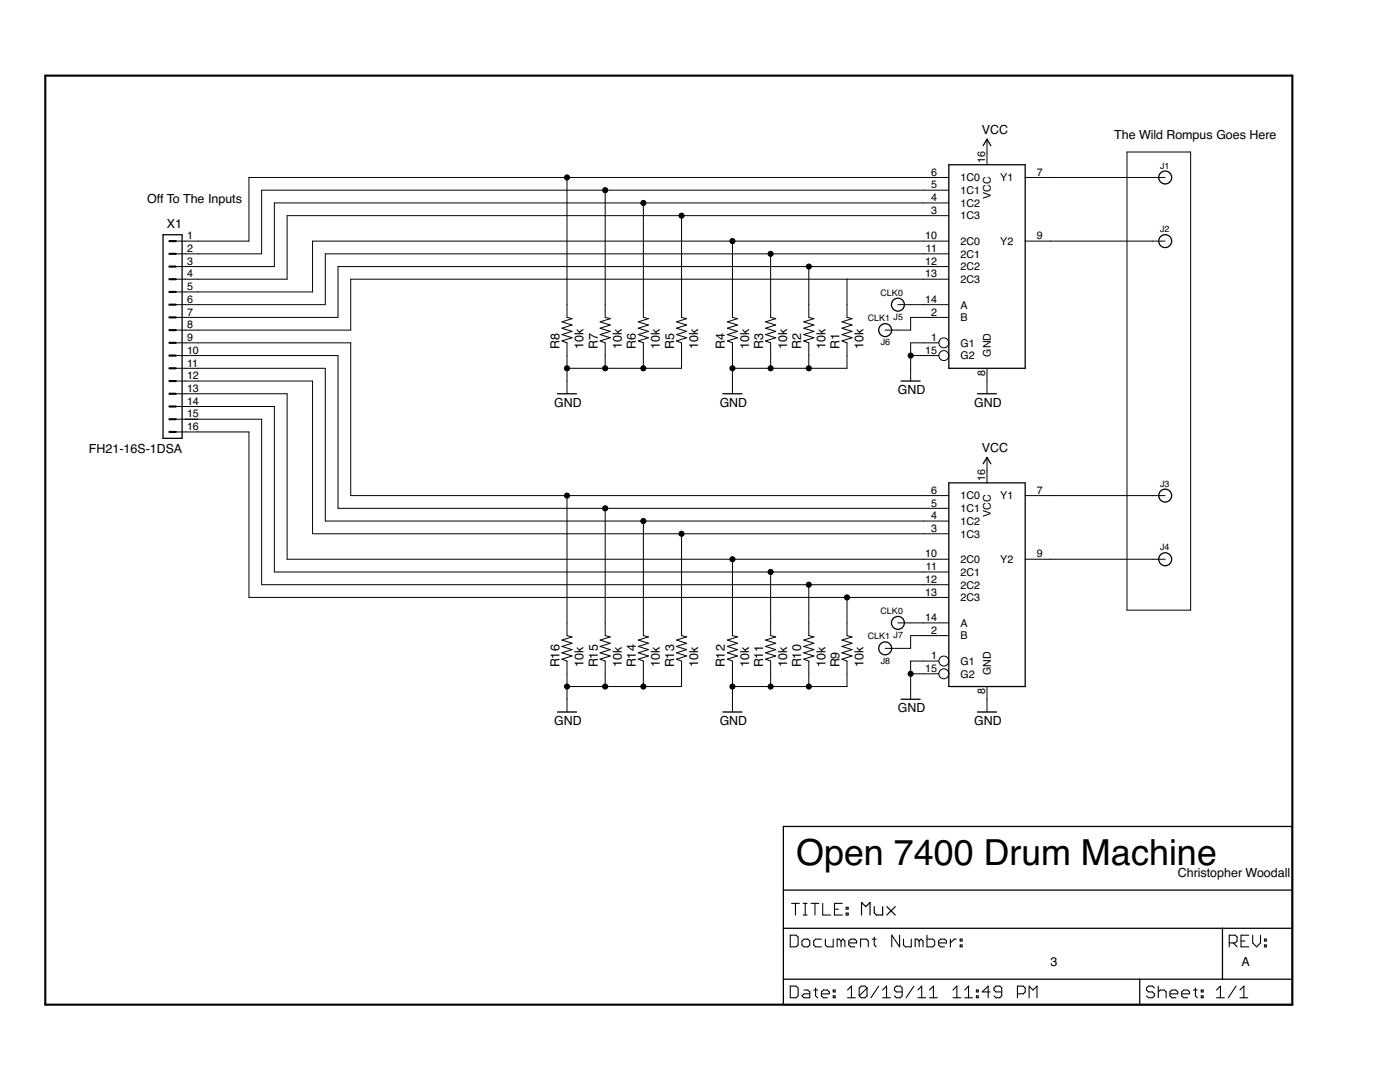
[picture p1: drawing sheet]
<svg xmlns="http://www.w3.org/2000/svg" width="279mm" height="216mm" viewBox="0 0 279 216" stroke-linecap="round" stroke-linejoin="round" font-family="sans-serif">
<g fill="#000" stroke="#000" stroke-width=".2">
<path d="M49.7 35.4v12.7zM52.2 38h68.6zM113.2 35.4v25.4zM49.7 35.4h63.5zM120.8 38h63.5zM120.8 38v22.8zM184.3 35.4h5.1zM184.3 38h5.1zM113.2 35.4h71.1zM197 30.3v2.6zM197 27.8v2.5zM204.6 35.4h5.1z"/>
<path d="M209.7 35.4h20.3zM224.9 30.3v91.5zM230 35.4h2.5zM224.9 30.3h12.7zM35.1 48.1h1.9zM35.1 50.7h1.9zM35.1 53.2h1.9zM35.1 55.7h1.9zM35.1 58.3h1.9zM37 48.1h2.5zM37 50.7h2.5zM37 53.2h2.5z"/>
<path d="M37 55.7h2.5zM37 58.3h2.5zM39.5 50.7h12.7zM39.5 55.7h17.8zM39.5 48.1h10.2zM52.2 38v12.7zM54.8 40.5v12.7zM39.5 53.2h15.3zM57.3 43v12.7zM57.3 43h78.7zM62.4 48.1v10.2zM39.5 58.3h22.9z"/>
<path d="M67.5 53.2h93.9zM67.5 53.2v10.1zM70 55.7v10.2zM54.8 40.5h73.6zM136 43h48.3zM62.4 48.1h83.8zM64.9 50.7h88.9zM161.4 53.2h22.9zM70 55.7h99zM184.3 40.5h5.1zM184.3 43h5.1zM184.3 48.1h5.1z"/>
<path d="M184.3 50.7h5.1zM184.3 55.7h5.1zM184.3 53.2h5.1zM128.4 40.5h55.9zM146.2 48.1h38.1zM153.8 50.7h30.5zM169 55.7h15.3zM204.6 48.1h5.1zM209.7 48.1h20.3zM230 48.1h2.5zM35.1 60.8h1.9zM35.1 63.3h1.9z"/>
<path d="M35.1 65.9h1.9zM35.1 68.4h1.9zM35.1 71h1.9zM35.1 73.5h1.9zM35.1 76h1.9zM35.1 78.6h1.9zM37 60.8h2.5zM37 63.3h2.5zM37 65.9h2.5zM37 68.4h2.5zM37 71h2.5zM37 73.5h2.5z"/>
<path d="M37 76h2.5zM37 78.6h2.5zM39.5 68.4h30.5zM39.5 60.8h25.4zM39.5 78.6h17.8zM39.5 76h22.9zM39.5 73.5h25.4zM64.9 50.7v10.1zM39.5 71h28zM39.5 63.3h28zM70 68.4v30.5zM39.5 65.9h30.5z"/>
<path d="M112.1 68l2.1-.6zM112.1 66.8l2.1-.7zM112.1 65.5l2.1-.6zM112.1 64.2l2.1-.6zM113.2 60.8v2.5zM113.2 68.4v2.6zM112.1 68l1.1 .4zM113.2 76v2.6zM113.2 71v2.5zM113.2 73.5v2.5zM113.2 73.5h7.6zM112.1 66.8l2.1 .6z"/>
<path d="M112.1 65.5l2.1 .6zM112.1 64.2l2.1 .7zM113.2 63.3l1 .3zM119.8 68l2-.6zM119.8 66.8l2-.7zM119.8 65.5l2-.6zM119.8 64.2l2-.6zM120.8 60.8v2.5zM120.8 68.4v2.6zM119.8 68l1 .4zM120.8 71v2.5zM120.8 73.5h7.6z"/>
<path d="M119.8 66.8l2 .6zM119.8 65.5l2 .6zM119.8 64.2l2 .7zM120.8 63.3l1 .3zM127.4 68l2-.6zM127.4 66.8l2-.7zM127.4 65.5l2-.6zM127.4 64.2l2-.6zM128.4 60.8v2.5zM128.4 68.4v2.6zM127.4 68l1 .4zM128.4 71v2.5z"/>
<path d="M128.4 73.5h7.6zM128.4 40.5v20.3zM127.4 66.8l2 .6zM127.4 65.5l2 .6zM127.4 64.2l2 .7zM128.4 63.3l1 .3zM135 68l2-.6zM135 66.8l2-.7zM135 65.5l2-.6zM135 64.2l2-.6zM136 60.8v2.5zM136 68.4v2.6z"/>
<path d="M135 68l1 .4zM136 71v2.5zM136 43v17.8zM135 66.8l2 .6zM135 65.5l2 .6zM135 64.2l2 .7zM136 63.3l1 .3zM145.2 68l2-.6zM145.2 66.8l2-.7zM145.2 65.5l2-.6zM145.2 64.2l2-.6zM146.2 60.8v2.5z"/>
<path d="M146.2 68.4v2.6zM145.2 68l1 .4zM146.2 76v2.6zM146.2 71v2.5zM146.2 73.5v2.5zM146.2 73.5h7.6zM146.2 48.1v12.7zM145.2 66.8l2 .6zM145.2 65.5l2 .6zM145.2 64.2l2 .7zM146.2 63.3l1 .3zM152.8 68l2-.6z"/>
<path d="M152.8 66.8l2-.7zM152.8 65.5l2-.6zM152.8 64.2l2-.6zM153.8 60.8v2.5zM153.8 68.4v2.6zM152.8 68l1 .4zM153.8 71v2.5zM153.8 73.5h7.6zM153.8 50.7v10.1zM152.8 66.8l2 .6zM152.8 65.5l2 .6zM152.8 64.2l2 .7z"/>
<path d="M153.8 63.3l1 .3zM160.4 68l2-.6zM160.4 66.8l2-.7zM160.4 65.5l2-.6zM160.4 64.2l2-.6zM161.4 60.8v2.5zM161.4 68.4v2.6zM160.4 68l1 .4zM161.4 71v2.5zM161.4 73.5h7.6zM161.4 53.2v7.6zM160.4 66.8l2 .6z"/>
<path d="M160.4 65.5l2 .6zM160.4 64.2l2 .7zM161.4 63.3l1 .3zM168 68l2.1-.6zM168 66.8l2.1-.7zM168 65.5l2.1-.6zM168 64.2l2.1-.6zM169 60.8v2.5zM169 68.4v2.6zM168 68l1 .4zM169 71v2.5zM169 55.7v5.1z"/>
<path d="M168 66.8l2.1 .6zM168 65.5l2.1 .6zM168 64.2l2.1 .7zM169 63.3l1.1 .3zM176.7 65.9h2.5zM181.7 73.5v2.5zM179.2 60.8h2.5zM181.7 68.4v2.6zM181.7 71v2.5zM181.7 71h2.6zM181.7 63.3v2.6zM179.2 65.9h2.5z"/>
<path d="M184.3 60.8h5.1zM184.3 63.3h5.1zM184.3 68.4h3.1zM184.3 71h3.1zM181.7 68.4h2.6zM181.7 60.8h2.6zM181.7 63.3h2.6zM197 73.5v2.5zM197 76v2.6zM35.1 81.1h1.9zM35.1 83.7h1.9zM35.1 86.2h1.9z"/>
<path d="M37 83.7h15.2zM37 81.1h2.5zM37 83.7h2.5zM37 86.2h2.5zM39.5 86.2h10.2zM52.2 83.7v33zM39.5 81.1h15.3zM70 98.9h43.2zM113.2 98.9v25.4zM184.3 98.9h5.1zM113.2 98.9h71.1zM197 93.8v2.6z"/>
<path d="M197 91.3v2.5zM204.6 98.9h5.1zM209.7 98.9h20.3zM230 98.9h2.5zM49.7 86.2v33zM52.2 116.7h109.2zM54.8 81.1v33zM57.3 78.6v33zM62.4 76v30.5zM64.9 73.5v30.5zM67.5 71v30.4zM120.8 101.4h63.5z"/>
<path d="M120.8 101.4v22.9zM67.5 101.4h53.3zM64.9 104h63.5zM136 106.5h48.3zM62.4 106.5h73.6zM57.3 111.6h88.9zM54.8 114.1h99zM161.4 116.7h22.9zM49.7 119.2h119.3zM184.3 101.4h5.1zM184.3 104h5.1zM184.3 106.5h5.1z"/>
<path d="M184.3 111.6h5.1zM184.3 114.1h5.1zM184.3 119.2h5.1zM184.3 116.7h5.1zM128.4 104h55.9zM146.2 111.6h38.1zM153.8 114.1h30.5zM169 119.2h15.3zM204.6 111.6h5.1zM209.7 111.6h20.3zM230 111.6h2.5zM112.1 131.5l2.1-.6z"/>
<path d="M112.1 130.3l2.1-.7zM112.1 129l2.1-.6zM112.1 127.7l2.1-.6zM113.2 124.3v2.5zM113.2 131.9v2.6zM112.1 131.5l1.1 .4zM113.2 139.5v2.6zM113.2 134.5v2.5zM113.2 137v2.5zM113.2 137h7.6zM112.1 130.3l2.1 .6zM112.1 129l2.1 .6z"/>
<path d="M112.1 127.7l2.1 .7zM113.2 126.8l1 .3zM119.8 131.5l2-.6zM119.8 130.3l2-.7zM119.8 129l2-.6zM119.8 127.7l2-.6zM120.8 124.3v2.5zM120.8 131.9v2.6zM119.8 131.5l1 .4zM120.8 134.5v2.5zM120.8 137h7.6zM119.8 130.3l2 .6z"/>
<path d="M119.8 129l2 .6zM119.8 127.7l2 .7zM120.8 126.8l1 .3zM127.4 131.5l2-.6zM127.4 130.3l2-.7zM127.4 129l2-.6zM127.4 127.7l2-.6zM128.4 124.3v2.5zM128.4 131.9v2.6zM127.4 131.5l1 .4zM128.4 134.5v2.5zM128.4 137h7.6z"/>
<path d="M128.4 104v20.3zM127.4 130.3l2 .6zM127.4 129l2 .6zM127.4 127.7l2 .7zM128.4 126.8l1 .3zM135 131.5l2-.6zM135 130.3l2-.7zM135 129l2-.6zM135 127.7l2-.6zM136 124.3v2.5zM136 131.9v2.6zM135 131.5l1 .4z"/>
<path d="M136 134.5v2.5zM136 106.5v17.8zM135 130.3l2 .6zM135 129l2 .6zM135 127.7l2 .7zM136 126.8l1 .3zM145.2 131.5l2-.6zM145.2 130.3l2-.7zM145.2 129l2-.6zM145.2 127.7l2-.6zM146.2 124.3v2.5zM146.2 131.9v2.6z"/>
<path d="M145.2 131.5l1 .4zM146.2 139.5v2.6zM146.2 134.5v2.5zM146.2 137v2.5zM146.2 137h7.6zM146.2 111.6v12.7zM145.2 130.3l2 .6zM145.2 129l2 .6zM145.2 127.7l2 .7zM146.2 126.8l1 .3zM152.8 131.5l2-.6zM152.8 130.3l2-.7z"/>
<path d="M152.8 129l2-.6zM152.8 127.7l2-.6zM153.8 124.3v2.5zM153.8 131.9v2.6zM152.8 131.5l1 .4zM153.8 134.5v2.5zM153.8 137h7.6zM153.8 114.1v10.2zM152.8 130.3l2 .6zM152.8 129l2 .6zM152.8 127.7l2 .7zM153.8 126.8l1 .3z"/>
<path d="M160.4 131.5l2-.6zM160.4 130.3l2-.7zM160.4 129l2-.6zM160.4 127.7l2-.6zM161.4 124.3v2.5zM161.4 131.9v2.6zM160.4 131.5l1 .4zM161.4 134.5v2.5zM161.4 137h7.6zM161.4 116.7v7.6zM160.4 130.3l2 .6zM160.4 129l2 .6z"/>
<path d="M160.4 127.7l2 .7zM161.4 126.8l1 .3zM168 131.5l2.1-.6zM168 130.3l2.1-.7zM168 129l2.1-.6zM168 127.7l2.1-.6zM169 124.3v2.5zM169 131.9v2.6zM168 131.5l1 .4zM169 134.5v2.5zM169 119.2v5.1zM168 130.3l2.1 .6z"/>
<path d="M168 129l2.1 .6zM168 127.7l2.1 .7zM169 126.8l1.1 .3zM176.7 129.4h2.5zM181.7 137v2.5zM179.2 124.3h2.5zM181.7 131.9v2.6zM181.7 134.5v2.5zM181.7 134.5h2.6zM181.7 126.8v2.6zM179.2 129.4h2.5zM184.3 124.3h5.1z"/>
<path d="M184.3 126.8h5.1zM184.3 131.9h3.1zM184.3 134.5h3.1zM181.7 131.9h2.6zM181.7 124.3h2.6zM181.7 126.8h2.6zM197 137v2.5zM197 139.5v2.6zM224.9 121.8h12.7zM237.6 30.3v91.5z"/>
<circle cx="113.2" cy="35.4" r=".51"/>
<circle cx="120.8" cy="38" r=".51"/>
<circle cx="128.4" cy="40.5" r=".51"/>
<circle cx="136" cy="43" r=".51"/>
<circle cx="146.2" cy="48.1" r=".51"/>
<circle cx="153.8" cy="50.7" r=".51"/>
<circle cx="161.4" cy="53.2" r=".51"/>
<circle cx="113.2" cy="73.5" r=".51"/>
<circle cx="120.8" cy="73.5" r=".51"/>
<circle cx="128.4" cy="73.5" r=".51"/>
<circle cx="146.2" cy="73.5" r=".51"/>
<circle cx="153.8" cy="73.5" r=".51"/>
<circle cx="161.4" cy="73.5" r=".51"/>
<circle cx="181.7" cy="71" r=".51"/>
<circle cx="113.2" cy="98.9" r=".51"/>
<circle cx="120.8" cy="101.4" r=".51"/>
<circle cx="128.4" cy="104" r=".51"/>
<circle cx="136" cy="106.5" r=".51"/>
<circle cx="146.2" cy="111.6" r=".51"/>
<circle cx="153.8" cy="114.1" r=".51"/>
<circle cx="161.4" cy="116.7" r=".51"/>
<circle cx="169" cy="119.2" r=".51"/>
<circle cx="113.2" cy="137" r=".51"/>
<circle cx="120.8" cy="137" r=".51"/>
<circle cx="128.4" cy="137" r=".51"/>
<circle cx="146.2" cy="137" r=".51"/>
<circle cx="153.8" cy="137" r=".51"/>
<circle cx="161.4" cy="137" r=".51"/>
<circle cx="181.7" cy="134.5" r=".51"/>
</g>
<g fill="#000" stroke="#000" stroke-width=".42">
<path d="M9 15.1h248.9zM9 15.1v185.4zM257.9 15.1v185.4zM33.8 48.1h1.3zM33.8 50.7h1.3zM33.8 53.2h1.3zM33.8 55.7h1.3zM33.8 58.3h1.3zM33.8 60.8h1.3zM33.8 63.3h1.3zM33.8 65.9h1.3zM33.8 68.4h1.3z"/>
<path d="M33.8 71h1.3zM33.8 73.5h1.3zM33.8 76h1.3zM33.8 78.6h1.3zM33.8 81.1h1.3zM33.8 83.7h1.3zM33.8 86.2h1.3zM9 200.5h248.9z"/>
</g>
<g fill="#000" stroke="#000" stroke-width=".25">
<path d="M189.4 32.9h15.2zM197 27.8l-.8 1.3zM197 27.8l.7 1.3zM204.6 32.9v40.6zM32.5 46.8h3.8zM32.5 46.8v40.7zM111.3 78.6h3.8zM144.3 78.6h3.8zM179.8 76h3.8zM189.4 32.9v40.6zM195.1 78.6h3.8zM189.4 73.5h15.2z"/>
<path d="M36.3 46.8v40.7zM32.5 87.5h3.8zM189.4 96.4h15.2zM197 91.3l-.8 1.2zM197 91.3l.7 1.2zM204.6 96.4v40.6zM179.8 139.5h3.8zM189.4 96.4v40.6zM189.4 137h15.2zM111.3 142.1h3.8zM144.3 142.1h3.8zM195.1 142.1h3.8z"/>
<path d="M156.3 177.6h101.6zM156.3 164.9v12.7zM156.3 164.9h101.6zM257.9 164.9v12.7zM257.9 177.6v7.6zM156.3 195.4h71.2zM156.3 185.2v10.2zM156.3 177.6v7.6zM227.5 195.4v5.1zM227.5 195.4h16.5zM244 185.2v10.2zM156.3 185.2h87.7z"/>
<path d="M244 195.4h13.9zM244 185.2h13.9zM257.9 185.2v10.2zM257.9 195.4v5.1zM156.3 200.5h71.2zM156.3 195.4v5.1zM227.5 200.5h30.4z"/>
</g>
<g fill="#000" stroke="#000" stroke-width=".21">
<path d="M157.7 196.8v2.3zM157.7 199.1h1.2zM157.7 186.6v2.3zM157.7 188.9h1.2zM158 180.3h1.5zM158.7 180.3v2.3zM158.9 199.1l.4-.4zM157.7 196.8h1.2zM158.9 188.9l.4-.3zM157.7 186.6h1.2zM159.3 197.1v1.6zM158.9 196.8l.4 .3z"/>
<path d="M159.3 187v1.6zM158.9 186.6l.4 .4zM160 198.7l.4-.4zM160 187.8v.8zM160 188.6l.4 .3zM160.3 182.6h.8zM160.3 180.3h.8zM160.4 197.5h.8zM160 198.7l.4 .4zM160.4 198.3h1.2zM160.4 188.9h.8zM160 187.8l.4-.4z"/>
<path d="M160.7 180.3v2.3zM161.2 197.5l.4 .4zM161.2 188.9l.4-.3zM160.4 187.4h.8zM161.6 197.9v1.2zM160.4 199.1h1.2zM161.6 187.8v.8zM161.2 187.4l.4 .4zM161.9 180.3h1.5zM162.4 197.5h.8zM162.4 187.8v.8zM162.4 188.6l.4 .3z"/>
<path d="M162.6 180.3v2.3zM162.8 197.1v1.6zM162.8 198.7l.4 .4zM162.8 187.4l-.4 .4zM162.8 188.9h1.1zM163.9 197.9v.8zM163.9 197.9l.4-.4zM162.8 187.4h1.1zM164.2 180.3v2.3zM164.2 182.6h1.6zM163.9 198.7l.4 .4zM164.3 197.5h.8z"/>
<path d="M164.7 187.4v1.2zM164.7 188.6l.4 .3zM164.3 199.1h.8zM165.1 197.5l.4 .4zM165.1 188.9h1.2zM165.5 197.9v.4zM163.9 198.3h1.6zM166.3 197.5h.4zM166.3 197.5v.4zM166.3 198.7h.4zM166.3 198.7v.4zM166.3 187.4v1.5z"/>
<path d="M166.5 180.3v2.3zM166.5 182.6h1.6zM166.5 181.4h.8zM166.7 197.5v.4zM166.3 197.9h.4zM166.7 198.7v.4zM166.3 199.1h.4zM167.1 187.4v1.5zM167.1 187.4h.3zM167.4 187.4l.5 .4zM167.9 187.8v1.1zM168.2 187.4l-.3 .4z"/>
<path d="M166.5 180.3h1.6zM168.2 187.4l.4 .4zM168.6 187.8v1.1zM168.9 181h.4zM168.9 181v.4zM168.9 182.2h.4zM168.9 182.2v.4zM169.1 197.5l.8-.7zM169.1 199.1h1.6zM169.3 181v.4zM168.9 181.4h.4zM169.3 182.2v.4z"/>
<path d="M168.9 182.6h.4zM169.4 187.8v.8zM169.4 187.8l.4-.4zM169.4 188.6l.4 .3zM169.8 187.4h.8zM169.9 196.8v2.3zM169.8 188.9h.8zM170.6 187.4l.4 .4zM171 187.8v.4zM169.4 188.2h1.6zM171.5 197.1v1.6zM171.5 197.1l.4-.3z"/>
<path d="M171.5 198.7l1.5-1.6zM171.7 187.4v1.5zM171.7 187.4h1.2zM171.9 196.8h.8zM171.5 198.7l.4 .4zM172.7 196.8l.3 .3zM171.9 199.1h.8zM172.9 187.4l.4 .4zM173 197.1v1.6zM173 198.7l-.3 .4zM173.3 187.8v1.1zM175.4 196.8l-1.6 2.3z"/>
<path d="M174.1 187.4h.8zM174.5 187v1.6zM174.5 188.6l.4 .3zM176.1 197.5l.8-.7zM176.1 199.1h1.6zM176.9 196.8v2.3zM178 186.6v2.3zM178 186.6l1.5 2.3zM178.5 198.7l.4 .4zM178.5 197.1v.4zM178.5 197.5l.4 .4zM178.9 199.1h.8z"/>
<path d="M178.9 196.8l-.4 .3zM178.9 197.9h1.1zM179.5 186.6v2.3zM179.7 199.1l.3-.4zM178.9 196.8h.8zM180 197.1v1.6zM179.7 196.8l.3 .3zM180.3 187.4v1.2zM180.3 188.6l.4 .3zM180.7 188.9h1.2zM182.4 196.8l-1.6 2.3zM181.9 187.4v1.5z"/>
<path d="M182.6 187.4v1.5zM182.6 187.4h.4zM183 187.4l.4 .4zM183.9 196.8l-.7 .7zM183.2 199.1h1.5zM183.4 187.8v1.1zM183.4 187.8l.4-.4zM183.8 187.4l.4 .4zM183.9 196.8v2.3zM184.2 187.8v1.1zM185 186.6v2.3zM185 188.9h1.2z"/>
<path d="M185.5 197.5l.8-.7zM185.5 199.1h1.6zM186.2 188.9l.3-.3zM185 187.4h1.2zM186.3 196.8v2.3zM186.5 187.8v.8zM186.2 187.4l.3 .4zM187.3 187.8v.8zM187.3 187.8l.4-.4zM187.3 188.6l.4 .3zM187.7 187.4h.8zM187.7 188.9h.8z"/>
<path d="M188.5 187.4l.4 .4zM188.9 187.8v.4zM187.3 188.2h1.6zM189.7 187.4v1.5zM189.7 188.2l.8-.8zM190.2 197.5l.8-.7zM190.2 199.1h1.5zM190.5 187.4h.3zM191 196.8v2.3zM191.6 187.4h.4zM191.6 187.4v.4zM191.6 188.6h.4z"/>
<path d="M191.6 188.6v.3zM192 187.4v.4zM191.6 187.8h.4zM192 188.6v.3zM191.6 188.9h.4zM193.3 196.8l-.8 .7zM192.5 199.1h1.6zM193.3 196.8v2.3zM194.9 197.5h.3zM194.9 197.5v.4zM194.9 198.7h.3zM194.9 198.7v.4z"/>
<path d="M195.2 197.5v.4zM194.9 197.9h.3zM195.2 198.7v.4zM194.9 199.1h.3zM196 197.9h1.6zM197.2 196.8v2.3zM196 197.9l1.2-1.1zM198.4 198.7l.4 .4zM198.4 197.1v.4zM198.4 197.5l.4 .4zM198.8 199.1h.7zM198.8 196.8l-.4 .3z"/>
<path d="M198.8 197.9h1.1zM199.5 199.1l.4-.4zM198.8 196.8h.7zM199.9 197.1v1.6zM199.5 196.8l.4 .3zM203.1 196.8v2.3zM203.1 196.8h1.1zM204.2 196.8l.4 .3zM203.1 198.3h1.1zM204.6 197.1v.8zM204.6 197.9l-.4 .4zM205.4 196.8v2.3z"/>
<path d="M205.4 196.8l.8 .7zM206.2 197.5l.7-.7zM206.9 196.8v2.3zM228.8 197.1v.4zM228.8 197.5l.4 .4zM228.8 197.1l.4-.3zM229.2 197.9h.8zM228.8 198.7l.4 .4zM229.2 196.8h.8zM230 197.9l.4 .4zM229.2 199.1h.8zM230 196.8l.4 .3z"/>
<path d="M230.4 198.3v.4zM230.4 198.7l-.4 .4zM231.2 196.8v2.3zM231.2 197.9l.3-.4zM231.5 197.5h.8zM232.3 197.5l.4 .4zM232.7 197.9v1.2zM233.5 197.9v.8zM233.5 197.9l.4-.4zM233.5 198.7l.4 .4zM233.9 197.5h.8zM233.9 199.1h.8z"/>
<path d="M234.7 197.5l.4 .4zM235.1 197.9v.4zM233.5 198.3h1.6zM235.8 197.9v.8zM235.8 197.9l.4-.4zM235.8 198.7l.4 .4zM236.2 197.5h.8zM236.2 199.1h.8zM237 197.5l.4 .4zM237.4 197.9v.4zM235.8 198.3h1.6zM238.2 197.5h.8z"/>
<path d="M238.6 197.1v1.6zM238.6 198.7l.4 .4zM239.7 197.5h.4zM239.7 197.5v.4zM239.7 198.7h.4zM239.7 198.7v.4zM240.1 197.5v.4zM239.7 197.9h.4zM240.1 198.7v.4zM239.7 199.1h.4zM242.8 197.5l.8-.7zM242.8 199.1h1.5z"/>
<path d="M243.6 196.8v2.3zM246.7 196.8l-1.6 2.3zM245.3 186.6v2.3zM245.3 186.6h1.2zM246.1 188.2l.8 .7zM246.5 186.6l.4 .4zM245.3 188.2h1.2zM246.9 187v.8zM246.9 187.8l-.4 .4zM247.5 197.5l.7-.7zM247.5 199.1h1.5zM247.7 186.6v2.3z"/>
<path d="M247.7 188.9h1.5zM247.7 187.8h.8zM248.2 196.8v2.3zM247.7 186.6h1.5zM250 186.6v1.6zM250 188.2l.8 .7zM250.8 188.9l.8-.7zM251.6 186.6v1.6zM252.3 187.4h.4zM252.3 187.4v.4zM252.3 188.6h.4zM252.3 188.6v.3z"/>
<path d="M252.7 187.4v.4zM252.3 187.8h.4zM252.7 188.6v.3zM252.3 188.9h.4z"/>
</g>
<path d="M171.9 180.1v2.5zM171.9 180.1l.9 .8zM172.8 180.9l.8-.8zM173.6 180.1v2.5zM174.5 180.9v1.3zM174.5 182.2l.4 .4zM174.9 182.6h1.2zM176.1 180.9v1.7zM177 180.9l1.7 1.7zM177 182.6l1.7-1.7z" fill="#000" stroke="#000" stroke-width=".23"/>
<g fill="none" stroke="#000" stroke-width=".2">
<circle cx="188.4" cy="71" r=".99"/>
<circle cx="188.4" cy="68.4" r=".99"/>
<circle cx="188.4" cy="134.5" r=".99"/>
<circle cx="188.4" cy="131.9" r=".99"/>
</g>
<g fill="none" stroke="#000" stroke-width=".25">
<circle cx="232.5" cy="35.4" r="1.29"/>
<circle cx="232.5" cy="48.1" r="1.29"/>
<circle cx="176.7" cy="65.9" r="1.29"/>
<circle cx="179.2" cy="60.8" r="1.29"/>
<circle cx="232.5" cy="98.9" r="1.29"/>
<circle cx="232.5" cy="111.6" r="1.29"/>
<circle cx="176.7" cy="129.4" r="1.29"/>
<circle cx="179.2" cy="124.3" r="1.29"/>
</g>
<text font-size="7.2" x="158.9" y="172.5">Open 7400 Drum Machine</text>
<g font-size="2.5">
<text x="196" y="26.8">VCC</text>
<text x="222.4" y="27.8">The Wild Rompus Goes Here</text>
<text x="29.4" y="40.5">Off To The Inputs</text>
<text x="33.3" y="45.6">X1</text>
<text x="111.7" y="69.7" transform="rotate(-90 111.7 69.7)">R8</text>
<text x="116.5" y="69.7" transform="rotate(-90 116.5 69.7)">10k</text>
<text x="119.3" y="69.7" transform="rotate(-90 119.3 69.7)">R7</text>
<text x="124.1" y="69.7" transform="rotate(-90 124.1 69.7)">10k</text>
<text x="126.9" y="69.7" transform="rotate(-90 126.9 69.7)">R6</text>
<text x="131.7" y="69.7" transform="rotate(-90 131.7 69.7)">10k</text>
<text x="134.5" y="69.7" transform="rotate(-90 134.5 69.7)">R5</text>
<text x="139.3" y="69.7" transform="rotate(-90 139.3 69.7)">10k</text>
<text x="144.7" y="69.7" transform="rotate(-90 144.7 69.7)">R4</text>
<text x="149.5" y="69.7" transform="rotate(-90 149.5 69.7)">10k</text>
<text x="152.3" y="69.7" transform="rotate(-90 152.3 69.7)">R3</text>
<text x="157.1" y="69.7" transform="rotate(-90 157.1 69.7)">10k</text>
<text x="159.9" y="69.7" transform="rotate(-90 159.9 69.7)">R2</text>
<text x="164.7" y="69.7" transform="rotate(-90 164.7 69.7)">10k</text>
<text x="167.5" y="69.7" transform="rotate(-90 167.5 69.7)">R1</text>
<text x="172.3" y="69.7" transform="rotate(-90 172.3 69.7)">10k</text>
<text x="110.6" y="81.1">GND</text>
<text x="143.6" y="81.1">GND</text>
<text x="179.2" y="78.6">GND</text>
<text x="194.4" y="81.1">GND</text>
<text x="17.7" y="90.3">FH21-16S-1DSA</text>
<text x="196" y="90.3">VCC</text>
<text x="111.7" y="133.2" transform="rotate(-90 111.7 133.2)">R16</text>
<text x="116.5" y="133.2" transform="rotate(-90 116.5 133.2)">10k</text>
<text x="119.3" y="133.2" transform="rotate(-90 119.3 133.2)">R15</text>
<text x="124.1" y="133.2" transform="rotate(-90 124.1 133.2)">10k</text>
<text x="126.9" y="133.2" transform="rotate(-90 126.9 133.2)">R14</text>
<text x="131.7" y="133.2" transform="rotate(-90 131.7 133.2)">10k</text>
<text x="134.5" y="133.2" transform="rotate(-90 134.5 133.2)">R13</text>
<text x="139.3" y="133.2" transform="rotate(-90 139.3 133.2)">10k</text>
<text x="144.7" y="133.2" transform="rotate(-90 144.7 133.2)">R12</text>
<text x="149.5" y="133.2" transform="rotate(-90 149.5 133.2)">10k</text>
<text x="152.3" y="133.2" transform="rotate(-90 152.3 133.2)">R11</text>
<text x="157.1" y="133.2" transform="rotate(-90 157.1 133.2)">10k</text>
<text x="159.9" y="133.2" transform="rotate(-90 159.9 133.2)">R10</text>
<text x="164.7" y="133.2" transform="rotate(-90 164.7 133.2)">10k</text>
<text x="167.5" y="133.2" transform="rotate(-90 167.5 133.2)">R9</text>
<text x="172.3" y="133.2" transform="rotate(-90 172.3 133.2)">10k</text>
<text x="179.2" y="142.1">GND</text>
<text x="110.6" y="144.6">GND</text>
<text x="143.6" y="144.6">GND</text>
<text x="194.4" y="144.6">GND</text>
<text x="235.1" y="175.1">Christopher Woodall</text>
<text x="209.7" y="192.9">3</text>
<text x="247.8" y="192.9">A</text>
</g>
<g font-size="2.1">
<text x="185.8" y="35">6</text>
<text x="196.6" y="32.5" transform="rotate(-90 196.6 32.5)">16</text>
<text x="206.9" y="35">7</text>
<text x="185.8" y="37.6">5</text>
<text x="185.8" y="40.1">4</text>
<text x="191.7" y="36.2">1C0</text>
<text x="191.7" y="38.7">1C1</text>
<text x="191.7" y="41.2">1C2</text>
<text x="197.7" y="39.7" transform="rotate(-90 197.7 39.7)">VCC</text>
<text x="199.6" y="36.2">Y1</text>
<text x="37.3" y="47.7">1</text>
<text x="184.6" y="47.7">10</text>
<text x="185.8" y="42.7">3</text>
<text x="191.7" y="43.8">1C3</text>
<text x="206.9" y="47.7">9</text>
<text x="37.3" y="50.3">2</text>
<text x="37.3" y="52.8">3</text>
<text x="184.6" y="52.8">12</text>
<text x="184.8" y="50.3">11</text>
<text x="191.7" y="48.9">2C0</text>
<text x="191.7" y="51.4">2C1</text>
<text x="191.7" y="53.9">2C2</text>
<text x="199.6" y="48.9">Y2</text>
<text x="37.3" y="55.4">4</text>
<text x="37.3" y="57.9">5</text>
<text x="184.6" y="55.4">13</text>
<text x="191.7" y="56.5">2C3</text>
<text x="37.3" y="60.4">6</text>
<text x="37.3" y="63">7</text>
<text x="37.3" y="65.5">8</text>
<text x="184.6" y="60.4">14</text>
<text x="185.8" y="63">2</text>
<text x="191.7" y="61.6">A</text>
<text x="191.7" y="64.1">B</text>
<text x="37.3" y="68.1">9</text>
<text x="37.3" y="70.6">10</text>
<text x="184.6" y="70.6">15</text>
<text x="185.8" y="68.1">1</text>
<text x="191.7" y="69.2">G1</text>
<text x="191.7" y="71.7">G2</text>
<text x="197.7" y="71.2" transform="rotate(-90 197.7 71.2)">GND</text>
<text x="37.3" y="73.1">11</text>
<text x="37.3" y="75.7">12</text>
<text x="196.6" y="75" transform="rotate(-90 196.6 75)">8</text>
<text x="37.3" y="78.2">13</text>
<text x="37.3" y="80.8">14</text>
<text x="37.3" y="83.3">15</text>
<text x="37.3" y="85.8">16</text>
<text x="196.6" y="96" transform="rotate(-90 196.6 96)">16</text>
<text x="185.8" y="98.5">6</text>
<text x="185.8" y="101.1">5</text>
<text x="191.7" y="99.7">1C0</text>
<text x="199.6" y="99.7">Y1</text>
<text x="206.9" y="98.5">7</text>
<text x="185.8" y="103.6">4</text>
<text x="185.8" y="106.2">3</text>
<text x="191.7" y="102.2">1C1</text>
<text x="191.7" y="104.7">1C2</text>
<text x="191.7" y="107.3">1C3</text>
<text x="197.7" y="103.2" transform="rotate(-90 197.7 103.2)">VCC</text>
<text x="184.6" y="111.2">10</text>
<text x="184.8" y="113.8">11</text>
<text x="191.7" y="112.4">2C0</text>
<text x="199.6" y="112.4">Y2</text>
<text x="206.9" y="111.2">9</text>
<text x="184.6" y="118.9">13</text>
<text x="184.6" y="116.3">12</text>
<text x="191.7" y="114.9">2C1</text>
<text x="191.7" y="120">2C3</text>
<text x="191.7" y="117.4">2C2</text>
<text x="184.6" y="123.9">14</text>
<text x="191.7" y="125">A</text>
<text x="185.8" y="126.5">2</text>
<text x="185.8" y="131.5">1</text>
<text x="191.7" y="127.6">B</text>
<text x="184.6" y="134.1">15</text>
<text x="191.7" y="132.7">G1</text>
<text x="191.7" y="135.2">G2</text>
<text x="197.7" y="134.6" transform="rotate(-90 197.7 134.6)">GND</text>
<text x="196.6" y="138.5" transform="rotate(-90 196.6 138.5)">8</text>
</g>
<g font-size="1.8">
<text x="231.5" y="33.6">J1</text>
<text x="231.5" y="46.3">J2</text>
<text x="175.7" y="59">CLK0</text>
<text x="173.2" y="64.1">CLK1 J5</text>
<text x="175.8" y="68.9">J6</text>
<text x="231.5" y="97.1">J3</text>
<text x="231.5" y="109.8">J4</text>
<text x="175.7" y="122.5">CLK0</text>
<text x="173.2" y="127.6">CLK1 J7</text>
<text x="175.8" y="132.4">J8</text>
</g>
</svg>
